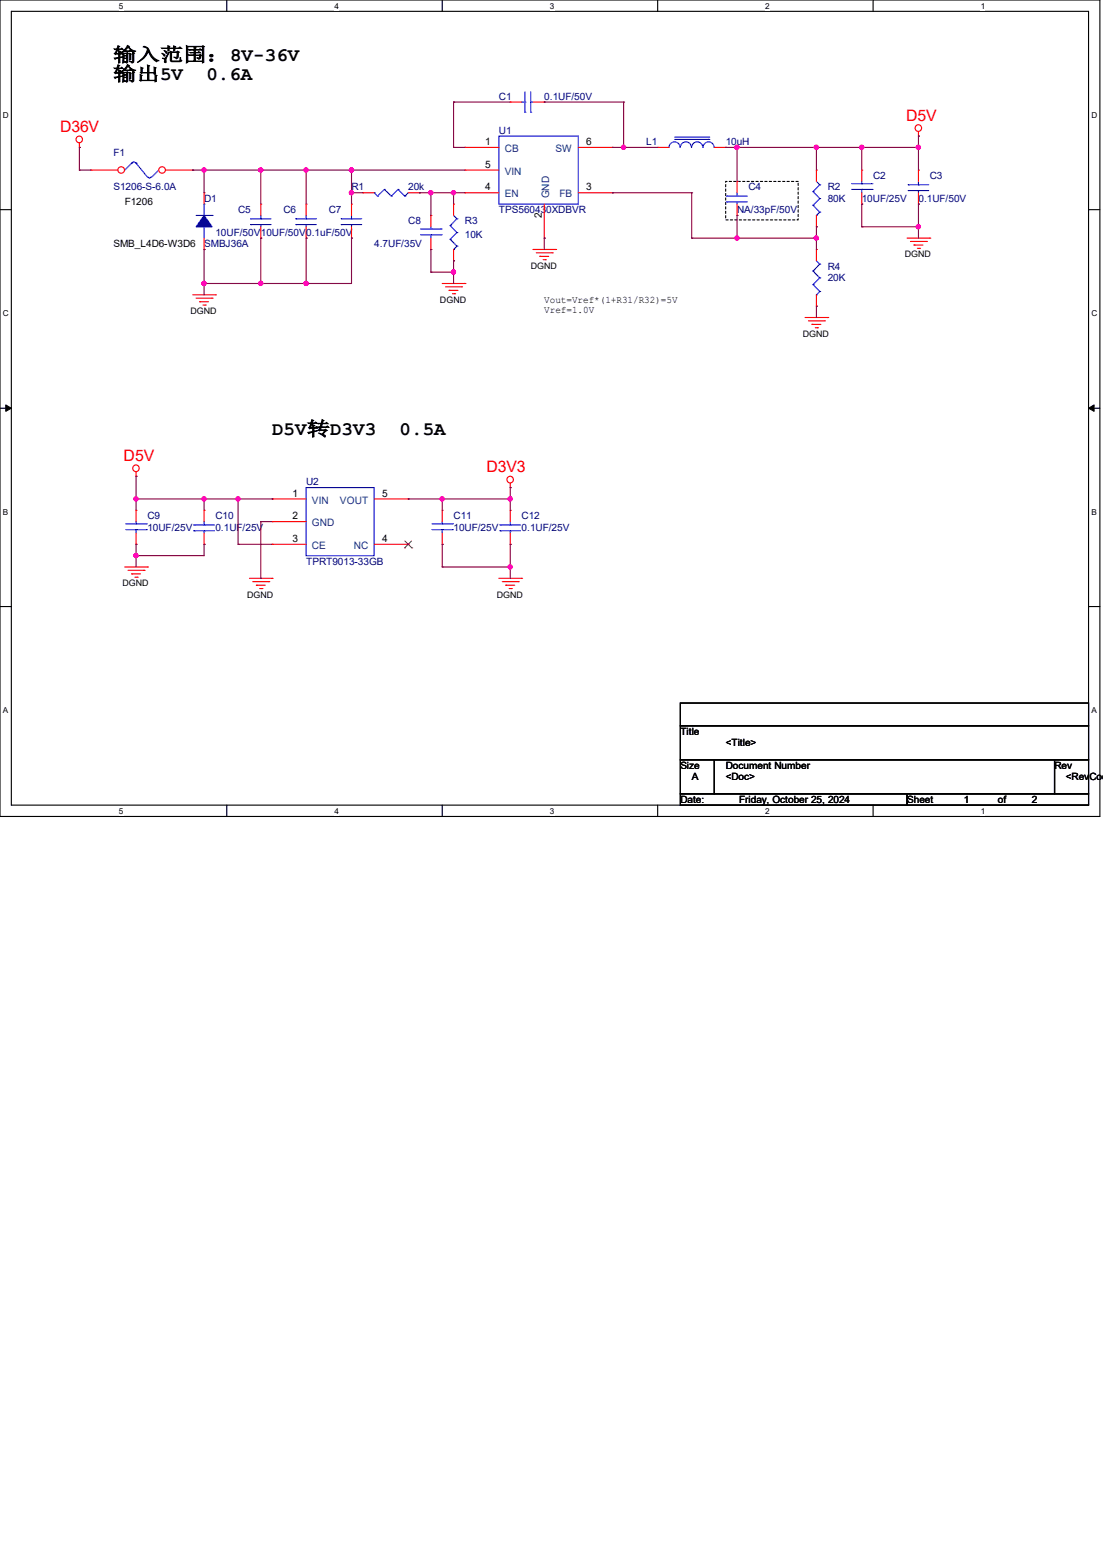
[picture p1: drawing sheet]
<svg xmlns="http://www.w3.org/2000/svg" width="210mm" height="297mm" viewBox="0 0 210 297" stroke-linecap="round" stroke-linejoin="round" font-family="sans-serif">
<path d="M0 0h209.4v155.4h-209.4zM2.2 2.2h205.1v151.1h-205.1z" fill="none" stroke="#000" stroke-width=".21"/>
<g fill="#fff">
<path d="M22.6 .3h.9v1.7h-.9z"/>
<path d="M22.6 153.5h.9v1.8h-.9z"/>
</g>
<path d="M43.2 0v2.2M43.2 153.3v2.1" fill="none" stroke="#000" stroke-width=".21"/>
<g fill="#fff">
<path d="M63.7 .3h.8v1.7h-.8z"/>
<path d="M63.7 153.5h.8v1.8h-.8z"/>
</g>
<path d="M84.2 0v2.2M84.2 153.3v2.1" fill="none" stroke="#000" stroke-width=".21"/>
<g fill="#fff">
<path d="M104.7 .3h.8v1.7h-.8z"/>
<path d="M104.7 153.5h.8v1.8h-.8z"/>
</g>
<path d="M125.2 0v2.2M125.2 153.3v2.1" fill="none" stroke="#000" stroke-width=".21"/>
<g fill="#fff">
<path d="M145.7 .3h.9v1.7h-.9z"/>
<path d="M145.7 153.5h.9v1.8h-.9z"/>
</g>
<path d="M166.2 0v2.2M166.2 153.3v2.1" fill="none" stroke="#000" stroke-width=".21"/>
<g fill="#fff">
<path d="M186.7 .3h.9v1.7h-.9z"/>
<path d="M186.7 153.5h.9v1.8h-.9z"/>
<path d="M.6 21h1.1v1.8h-1.1z"/>
<path d="M207.8 21h1.1v1.8h-1.1z"/>
<path d="M.6 58.8h1.1v1.7h-1.1z"/>
<path d="M207.8 58.8h1.1v1.7h-1.1z"/>
</g>
<path d="M0 39.9h2.2M207.3 39.9h2.1" fill="none" stroke="#000" stroke-width=".21"/>
<g fill="#fff">
<path d="M.6 96.6h1v1.7h-1z"/>
<path d="M207.8 96.6h1v1.7h-1z"/>
</g>
<path d="M0 77.7h2.2M207.3 77.7h2.1" fill="none" stroke="#000" stroke-width=".21"/>
<path d="M1.1 77.1l1.1 .6-1.1 .6zM207.3 77.7l1-.6v1.2z" fill="#000" stroke="#000" stroke-width=".19"/>
<g fill="#fff">
<path d="M.6 134.4h.9v1.7h-.9z"/>
<path d="M207.8 134.4h1v1.7h-1z"/>
</g>
<path d="M0 115.5h2.2M207.3 115.5h2.1M129.5 133.9h77.8v4.3h-77.8zM129.5 138.2h77.8v6.5h-77.8zM129.5 144.7h6.5v6.4h-6.5zM129.5 151.1h43.2v2.2h-43.2zM136 144.7h64.8v6.4h-64.8zM172.7 151.1h34.6v2.2h-34.6zM200.8 144.7h6.5v6.4h-6.5z" fill="none" stroke="#000" stroke-width=".21"/>
<path d="M138.2 34.5h13.8v7.4h-13.8z" fill="none" stroke="#000" stroke-width=".21" stroke-dasharray=".4 .4"/>
<g fill="none" stroke="#f00" stroke-width=".21">
<path d="M15.1 28.1h.1M15.1 27.2v.9M38.9 36.7h.1M38.9 36.7v2.2M49.7 38.9h.1M49.7 38.9v2.1M58.3 38.9h.1M58.3 38.9v2.1M86.4 38.9h.1M86.4 38.9v2.1M88.5 28.1h.1M88.5 36.7h.1"/>
<path d="M88.5 32.4h.1M88.5 28.1h6.5M88.5 36.7h6.5M88.5 32.4h6.5M103.6 38.9v6.4M110.1 28.1h6.5M110.1 36.7h6.5M116.6 36.7h.1M116.6 28.1h.1M155.4 32.4h.1M155.4 32.4v2.1M164.1 32.4h.1"/>
<path d="M164.1 38.9h.1M164.1 32.4v2.1M164.1 36.7v2.2M174.9 25.9h.1M174.9 38.9h.1M174.9 32.4h.1M174.9 25.1v.8M174.9 32.4v2.1M174.9 36.7v2.2M36.7 56.1h4.3M37.3 56.8h3.1M38 57.4h.1"/>
<path d="M38 57.4h1.7M38.7 58.1h.4M38.9 47.5h.1M38.9 45.3v2.2M39.1 58.1h.1M40.4 56.8h.1M41 56.1h.1M49.7 45.3h.1M49.7 43.2v2.1M58.3 45.3h.1M58.3 43.2v2.1M84.2 54h4.3"/>
<path d="M84.8 54.6h3.1M85.5 55.3h.1M85.5 55.3h1.7M86.1 55.9h.5M86.4 49.7h.1M86.4 47.5v2.2M86.6 55.9h.1M87.9 54.6h.1M88.5 54h.1M101.5 47.5h4.3M102.1 48.1h3.1M102.8 48.8h.1"/>
<path d="M102.8 48.8h1.7M103.4 49.4h.4M103.6 45.3h.1M103.8 49.4h.1M105.2 48.1h.1M105.8 47.5h.1M155.4 43.2h.1M155.4 41v2.2M172.7 45.3h4.3M173.4 46h3M174 46.7h.1M174 46.7h1.7"/>
<path d="M174.7 47.3h.4M175.1 47.3h.1M176.4 46h.1M177 45.3h.1M153.3 60.5h4.3M153.9 61.1h3.1M154.6 61.8h.1M154.6 61.8h1.7M155.2 62.4h.5M155.7 62.4h.1M157 61.1h.1M157.6 60.5h.1"/>
<path d="M25.9 90.7h.1M25.9 97.2h.1M25.9 89.8v.9M25.9 97.2v2.1M38.9 97.2h.1M38.9 97.2v2.1M97.2 92.8h.1M97.2 92v.8M23.7 107.9h4.4M24.4 108.6h3M25.1 109.3h.1M25.1 109.3h1.7"/>
<path d="M25.7 109.9h.4M25.9 103.6h.1M25.9 101.5v2.1M26.1 109.9h.1M27.4 108.6h.1M28.1 107.9h.1M38.9 103.6h.1M38.9 101.5v2.1M47.5 110.1h4.3M48.1 110.7h3.1M48.8 111.4h.1M48.8 111.4h1.7"/>
<path d="M49.4 112.1h.5M49.9 112.1h.1M51.2 110.7h.1M51.8 110.1h.1M95 110.1h4.3M95.6 110.7h3.1M96.3 111.4h.1M96.3 111.4h1.7M96.9 112.1h.5M97.4 112.1h.1M98.7 110.7h.1M99.3 110.1h.1"/>
<circle cx="15.1" cy="26.5" r=".62"/>
<circle cx="174.8" cy="24.4" r=".62"/>
<circle cx="25.9" cy="89.1" r=".62"/>
<circle cx="97.1" cy="91.3" r=".62"/>
</g>
<g fill="none" stroke="#00f" stroke-width=".21">
<path d="M25 31a.6 .6 0 0 1 .9 .1M25.1 31.1h.1M25.1 31.1l-1.4 1.3M25.9 31.1h.1M25.9 31.1l2.2 2.6M28.8 33.6l-.3 .3-.4-.2M30.2 32.4h.1M30.2 32.4l-1.3 1.3M38.9 38.9h.1M38.9 38.9v2.1M95 25.9h15.1v13h-15.1zM154.8 36.5h.1"/>
<path d="M154.8 39.1h.1M154.8 36.5l1.3 1.3M154.8 39.1l1.3 1.3M155.4 34.5l.7 .7M156.1 35.2h.1M156.1 37.8h.1M156.1 35.2l-1.3 1.3M156.1 37.8l-1.3 1.3M162.1 36.1h3.9M162.1 35h3.9M164.1 35h.1M164.1 36.1h.1"/>
<path d="M164.1 34.5v.5M164.1 36.1v.6M166 36.1h.1M166 35h.1M172.9 35.2h.1M172.9 36.3h.1M172.9 35.2h3.9M172.9 36.3h3.9M174.9 36.3h.1M174.9 35.2h.1M174.9 34.5v.7M174.9 36.3v.4"/>
<path d="M37.3 41h3.1M38.9 43.2h.1M38.9 43.2v2.1M40.4 41h.1M47.7 41.7h.1M47.7 42.8h.1M47.7 41.7h3.9M47.7 42.8h3.9M49.7 42.8h.1M49.7 41.7h.1M49.7 41v.7M49.7 42.8v.4"/>
<path d="M56.3 41.7h.1M56.3 42.8h.1M56.3 41.7h3.9M56.3 42.8h3.9M58.3 42.8h.1M58.3 41.7h.1M58.3 41v.7M58.3 42.8v.4M85.7 43h.1M85.7 45.6h.1M85.7 43l1.3 1.3M85.7 45.6l1.3 1.3"/>
<path d="M86.4 47.5h.1M86.4 41l.6 .7M87 41.7h.1M87 44.3h.1M87 46.9h.1M87 41.7l-1.3 1.3M87 44.3l-1.3 1.3M87 46.9l-.6 .6M155.4 41h.1M156.1 40.4h.1M156.1 40.4l-.7 .6M24 99.7h3.9"/>
<path d="M25.9 99.7h.1M25.9 99.3v.4M27.9 99.7h.1M36.9 99.9h.1M36.9 99.9h3.9M38.9 99.9h.1M38.9 99.3v.6M24 100.8h3.9M25.9 100.8h.1M25.9 100.8v.7M27.9 100.8h.1M36.9 101h.1"/>
<path d="M36.9 101h3.9M38.9 101h.1M38.9 101v.5"/>
</g>
<path d="M38.9 41l1.5 2.2h-3.1z" fill-rule="evenodd" fill="#00f" stroke="#00f" stroke-width=".21"/>
<circle cx="23.1" cy="32.4" r=".63" fill="#fff" stroke="#f00" stroke-width=".21"/>
<path d="M17.3 32.4h.1M17.3 32.4h5.1" fill="none" stroke="#f00" stroke-width=".21"/>
<circle cx="30.9" cy="32.4" r=".63" fill="#fff" stroke="#f00" stroke-width=".21"/>
<g fill="none" stroke="#f00" stroke-width=".21">
<path d="M97.2 19.4h.1M97.2 19.4h2.1M101.5 19.4h2.1M103.6 19.4h.1M31.5 32.4h5.2M36.7 32.4h.1M66.9 38.9h.1M66.9 38.9v2.1M69.1 36.7h.1M69.1 36.7h2.1M77.7 36.7h2.2M79.9 36.7h.1"/>
<path d="M125.2 28.1h.1M125.2 28.1h2.2M136 28.1h2.2M138.2 28.1h.1M140.3 34.5h.1M140.3 34.5v2.2M140.3 38.9v2.1M66.9 45.3h.1M66.9 43.2v2.1M82 41h.1M82 47.5h.1M82 41v2.2"/>
<path d="M82 45.3v2.2M140.3 41h.1M155.4 47.5h.1M155.4 58.3h.1M155.4 47.5v2.2M155.4 56.1v2.2M51.8 95h.1M51.8 99.3h.1M51.8 95h6.5M51.8 99.3h6.5M71.2 95h6.5M77.7 95h.1"/>
<path d="M84.2 97.2h.1M84.2 97.2v2.1M97.2 97.2h.1M97.2 97.2v2.1M51.8 103.6h.1M51.8 103.6h6.5M71.2 103.6h6.5M77.7 103.6h.1M84.2 103.6h.1M84.2 101.5v2.1M97.2 103.6h.1M97.2 101.5v2.1"/>
</g>
<g fill="none" stroke="#00f" stroke-width=".21">
<path d="M99.3 19.4h.6M99.9 19.4h.1M99.9 17.5v3.9M101 19.4h.1M101 19.4h.5M101 17.5v3.9M71.2 36.7h.1M71.2 36.7l.7 .6M71.9 37.3h.1M73.2 36.1h.1M73.2 36.1l1.3 1.2M73.2 36.1l-1.3 1.2"/>
<path d="M74.5 37.3h.1M75.8 36.1h.1M75.8 36.1l1.3 1.2M75.8 36.1l-1.3 1.2M77.1 37.3h.1M77.7 36.7l-.6 .6M99.9 21.4h.1M101 21.4h.1M127.4 28.1a1.06 1.06 0 0 1 1-1.1 1.06 1.06 0 0 1 1.1 1.1M128.5 26.5h6.5M128.5 26.1h6.5M129.5 28.1a1.06 1.06 0 0 1 1.1-1.1 1.06 1.06 0 0 1 1.1 1.1"/>
<path d="M131.7 28.1a1.06 1.06 0 0 1 1.1-1.1 1.06 1.06 0 0 1 1 1.1M133.9 28.1a1.06 1.06 0 0 1 1-1.1 1.06 1.06 0 0 1 1.1 1.1M135 26.5h.1M135 26.1h.1M138.4 37.3h.1M138.4 38.4h.1M138.4 37.3h3.9M138.4 38.4h3.9M140.3 38.4h.1M140.3 37.3h.1M140.3 36.7v.6M140.3 38.4v.5"/>
<path d="M65 41.7h.1M65 42.8h.1M65 41.7h3.9M65 42.8h3.9M66.9 42.8h.1M66.9 41.7h.1M66.9 41v.7M66.9 42.8v.4M80.1 44.7h3.9M80.1 43.6h3.9M82 43.6h.1M82 44.7h.1"/>
<path d="M82 43.2v.4M82 44.7v.6M84 44.7h.1M84 43.6h.1M154.8 51.6h.1M154.8 54.2h.1M154.8 51.6l1.3 1.3M154.8 54.2l1.3 1.3M155.4 56.1h.1M155.4 49.7l.7 .6M156.1 50.3h.1M156.1 52.9h.1"/>
<path d="M156.1 55.5h.1M156.1 50.3l-1.3 1.3M156.1 52.9l-1.3 1.3M156.1 55.5l-.7 .6M58.3 92.8h12.9v13h-12.9zM82.3 99.7h3.8M84.2 99.7h.1M84.2 99.3v.4M86.1 99.7h.1M95.2 99.9h.1M95.2 99.9h3.9M97.2 99.9h.1"/>
<path d="M97.2 99.3v.6M82.3 100.8h3.8M84.2 100.8h.1M84.2 100.8v.7M86.1 100.8h.1M95.2 101h.1M95.2 101h3.9M97.2 101h.1M97.2 101v.5"/>
</g>
<path d="M77 104.3h.1M77.1 103l1.3 1.3M78.4 103l-1.4 1.3M78.4 104.3h.1" fill="none" stroke="#804000" stroke-width=".19"/>
<g fill="none" stroke="#800040" stroke-width=".21">
<path d="M86.4 19.4h.1M86.4 19.4h10.8M86.4 19.4v8.7M103.6 19.4h.1M103.6 19.4h15.1M118.7 19.4h.1M118.7 19.4v8.7M15.1 28.1h.1M15.1 32.4h.1M15.1 32.4h2.2M15.1 28.1v4.3M36.7 32.4h.1"/>
<path d="M36.7 32.4h51.8M38.9 32.4h.1M38.9 32.4v4.3M49.7 32.4h.1M49.7 32.4v6.5M58.3 32.4h.1M58.3 32.4v6.5M66.9 32.4h.1M66.9 36.7h.1M66.9 32.4v6.5M66.9 36.7h2.2M79.9 36.7h.1"/>
<path d="M79.9 36.7h8.6M82 36.7h.1M82 36.7v4.3M86.4 28.1h.1M86.4 36.7h.1M86.4 28.1h2.1M86.4 36.7v2.2M116.6 28.1h.1M116.6 36.7h.1M116.6 36.7h15.1M116.6 28.1h8.6M118.7 28.1h.1"/>
<path d="M131.7 36.7h.1M131.7 36.7v8.6M138.2 28.1h.1M138.2 28.1h36.7M140.3 28.1h.1M140.3 28.1v6.4M155.4 28.1h.1M155.4 28.1v4.3M164.1 28.1h.1M164.1 38.9h.1M164.1 28.1v4.3M164.1 38.9v4.3"/>
<path d="M174.9 38.9h.1M174.9 28.1h.1M174.9 25.9h.1M174.9 25.9v6.5M174.9 38.9v6.4M38.9 47.5h.1M38.9 54h.1M38.9 47.5v8.6M49.7 54h.1M49.7 45.3h.1M49.7 45.3v8.7M58.3 45.3h.1"/>
<path d="M58.3 54h.1M58.3 45.3v8.7M66.9 45.3h.1M66.9 45.3v8.7h-28M82 47.5h.1M82 51.8h.1M82 47.5v4.3M82 51.8h4.4M86.4 49.7h.1M86.4 51.8h.1M86.4 49.7v4.3M103.6 45.3h.1"/>
<path d="M103.6 45.3v2.2M131.7 45.3h.1M131.7 45.3h23.7M140.3 41h.1M140.3 45.3h.1M140.3 41v4.3M155.4 43.2h.1M155.4 45.3h.1M155.4 58.3h.1M155.4 43.2v4.3M155.4 58.3v2.2M164.1 43.2h.1"/>
<path d="M164.1 43.2h10.8M174.9 43.2h.1M25.9 95h.1M25.9 90.7h.1M25.9 95h25.9M25.9 90.7v6.5M38.9 95h.1M38.9 95v2.2M45.3 95h.1M45.3 95v8.6M49.7 99.3h.1M49.7 99.3v10.8"/>
<path d="M49.7 99.3h2.1M51.8 95h.1M77.7 95h.1M77.7 95h19.5M84.2 95h.1M84.2 95v2.2M97.2 95h.1M97.2 92.8h.1M97.2 92.8v4.4M25.9 103.6h.1M25.9 105.8h.1M25.9 103.6v4.3"/>
<path d="M38.9 103.6h.1M38.9 103.6v2.2h-13M45.3 103.6h.1M45.3 103.6h6.5M49.7 110.1h.1M84.2 103.6h.1M84.2 107.9h.1M84.2 103.6v4.3M84.2 107.9h13M97.2 103.6h.1M97.2 107.9h.1M97.2 103.6v6.5"/>
</g>
<g fill="#f0f" stroke="#f0f" stroke-width=".21">
<circle cx="58.3" cy="32.4" r=".4"/>
<circle cx="49.6" cy="32.4" r=".4"/>
<circle cx="58.3" cy="54" r=".4"/>
<circle cx="49.6" cy="54" r=".4"/>
<circle cx="38.8" cy="32.4" r=".4"/>
<circle cx="38.8" cy="54" r=".4"/>
<circle cx="66.9" cy="36.7" r=".4"/>
<circle cx="155.4" cy="45.3" r=".4"/>
<circle cx="174.9" cy="43.2" r=".4"/>
<circle cx="164.1" cy="28" r=".4"/>
<circle cx="155.4" cy="28" r=".4"/>
<circle cx="174.9" cy="28" r=".4"/>
<circle cx="118.7" cy="28" r=".4"/>
<circle cx="140.3" cy="45.3" r=".4"/>
<circle cx="66.9" cy="32.4" r=".4"/>
<circle cx="86.3" cy="36.7" r=".4"/>
<circle cx="82" cy="36.7" r=".4"/>
<circle cx="86.3" cy="51.8" r=".4"/>
<circle cx="140.3" cy="28" r=".4"/>
<circle cx="45.3" cy="95" r=".4"/>
<circle cx="97.1" cy="95" r=".4"/>
<circle cx="97.1" cy="107.9" r=".4"/>
<circle cx="38.8" cy="95" r=".4"/>
<circle cx="25.9" cy="95" r=".4"/>
<circle cx="25.9" cy="105.8" r=".4"/>
<circle cx="84.2" cy="95" r=".4"/>
</g>
<g font-size="3.6">
<text x="21.6" y="11.6">输入范围：8V-36V</text>
<text x="21.6" y="15.3">输出5V</text>
<text x="39.3" y="15.3">0.6A</text>
<text x="51.8" y="82.9">D5V转D3V3</text>
<text x="76.1" y="82.9">0.5A</text>
</g>
<g font-size="3" fill="#f00">
<text x="172.5" y="23">D5V</text>
<text x="11.4" y="25.1">D36V</text>
<text x="23.5" y="87.8">D5V</text>
<text x="92.6" y="89.9">D3V3</text>
</g>
<g font-size="1.9" fill="#000080">
<text x="95" y="19">C1</text>
<text x="103.6" y="19">0.1UF/50V</text>
<text x="21.6" y="29.8">F1</text>
<text x="95" y="25.4">U1</text>
<text x="123.1" y="27.6">L1</text>
<text x="138.2" y="27.6">10uH</text>
<text x="166.2" y="34.1">C2</text>
<text x="177" y="34.1">C3</text>
<text x="21.6" y="36.2">S1206-S-6.0A</text>
<text x="38.9" y="38.4">D1</text>
<text x="45.3" y="40.6">C5</text>
<text x="54" y="40.6">C6</text>
<text x="62.6" y="40.6">C7</text>
<text x="66.9" y="36.2">R1</text>
<text x="77.7" y="36.2">20k</text>
<text x="95" y="40.6">TPS560430XDBVR</text>
<text x="140.3" y="40.6">NA/33pF/50V</text>
<text x="142.5" y="36.2">C4</text>
<text x="157.6" y="36.2">R2</text>
<text x="157.6" y="38.4">80K</text>
<text x="164.1" y="38.4">10UF/25V</text>
<text x="174.9" y="38.4">0.1UF/50V</text>
<text x="38.9" y="47">SMBJ36A</text>
<text x="41" y="44.9">10UF/50V</text>
<text x="49.7" y="44.9">10UF/50V0.1uF/50V</text>
<text x="71.2" y="47">4.7UF/35V</text>
<text x="77.7" y="42.7">C8</text>
<text x="88.5" y="42.7">R3</text>
<text x="88.5" y="45.3">10K</text>
<text x="157.6" y="51.4">R4</text>
<text x="157.6" y="53.5">20K</text>
<text x="58.3" y="92.4">U2</text>
<text x="28.1" y="98.8">C9</text>
<text x="28.1" y="101">10UF/25V</text>
<text x="41" y="98.8">C10</text>
<text x="41" y="101">0.1UF/25V</text>
<text x="86.4" y="98.8">C11</text>
<text x="86.4" y="101">10UF/25V</text>
<text x="99.3" y="98.8">C12</text>
<text x="99.3" y="101">0.1UF/25V</text>
<text x="58.3" y="107.5">TPRT9013-33GB</text>
</g>
<g font-size="1.9">
<text x="92.4" y="27.6">1</text>
<text x="111.6" y="27.6">6</text>
<text x="92.4" y="31.9">5</text>
<text x="23.7" y="39">F1206</text>
<text x="92.4" y="36.2">4</text>
<text x="103.2" y="41.4" transform="rotate(-90 103.2 41.4)">2</text>
<text x="111.6" y="36.2">3</text>
<text x="21.6" y="47">SMB_L4D6-W3D6</text>
<text x="103.6" y="57.6">Vout=Vref*(1+R31/R32)=5V</text>
<text x="103.6" y="59.5">Vref=1.0V</text>
<text x="55.7" y="94.5">1</text>
<text x="72.8" y="94.5">5</text>
<text x="55.7" y="98.8">2</text>
<text x="55.7" y="103.2">3</text>
<text x="72.8" y="103.2">4</text>
<text x="129.5" y="139.9">Title</text>
<text x="138.2" y="142">&lt;Title&gt;</text>
<text x="129.5" y="146.3">Size</text>
<text x="131.7" y="148.5">A</text>
<text x="138.2" y="146.3">Document Number</text>
<text x="138.2" y="148.5">&lt;Doc&gt;</text>
<text x="200.8" y="146.3">Rev</text>
<text x="202.9" y="148.5">&lt;RevCode</text>
<text x="129.5" y="152.8">Date:</text>
<text x="140.8" y="152.8">Friday, October 25, 2024</text>
<text x="172.7" y="152.8">Sheet</text>
<text x="183.5" y="152.8">1</text>
<text x="190" y="152.8">of</text>
<text x="196.5" y="152.8">2</text>
</g>
<g font-size="1.9" fill="#004080">
<text x="96.1" y="29">CB</text>
<text x="105.7" y="29">SW</text>
<text x="96.1" y="33.3">VIN</text>
<text x="96.1" y="37.6">EN</text>
<text x="104.6" y="37.8" transform="rotate(-90 104.6 37.8)">GND</text>
<text x="106.5" y="37.6">FB</text>
<text x="59.4" y="95.9">VIN</text>
<text x="64.7" y="95.9">VOUT</text>
<text x="59.4" y="100.2">GND</text>
<text x="59.4" y="104.5">CE</text>
<text x="67.4" y="104.5">NC</text>
</g>
<g font-size="1.7">
<text x="101" y="51.2">DGND</text>
<text x="172.3" y="49">DGND</text>
<text x="36.3" y="59.8">DGND</text>
<text x="83.8" y="57.7">DGND</text>
<text x="152.9" y="64.1">DGND</text>
<text x="23.3" y="111.6">DGND</text>
<text x="47.1" y="113.8">DGND</text>
<text x="94.6" y="113.8">DGND</text>
</g>
<g font-size="1.6">
<text x="22.6" y="1.7">5</text>
<text x="63.7" y="1.7">4</text>
<text x="104.7" y="1.7">3</text>
<text x="145.7" y="1.7">2</text>
<text x="186.7" y="1.7">1</text>
<text x=".6" y="22.4">D</text>
<text x="207.8" y="22.4">D</text>
<text x=".6" y="60.2">C</text>
<text x="207.8" y="60.2">C</text>
<text x=".6" y="98">B</text>
<text x="207.8" y="98">B</text>
<text x=".6" y="135.8">A</text>
<text x="207.8" y="135.8">A</text>
<text x="22.6" y="154.9">5</text>
<text x="63.7" y="154.9">4</text>
<text x="104.7" y="154.9">3</text>
<text x="145.7" y="154.9">2</text>
<text x="186.7" y="154.9">1</text>
</g>
</svg>
